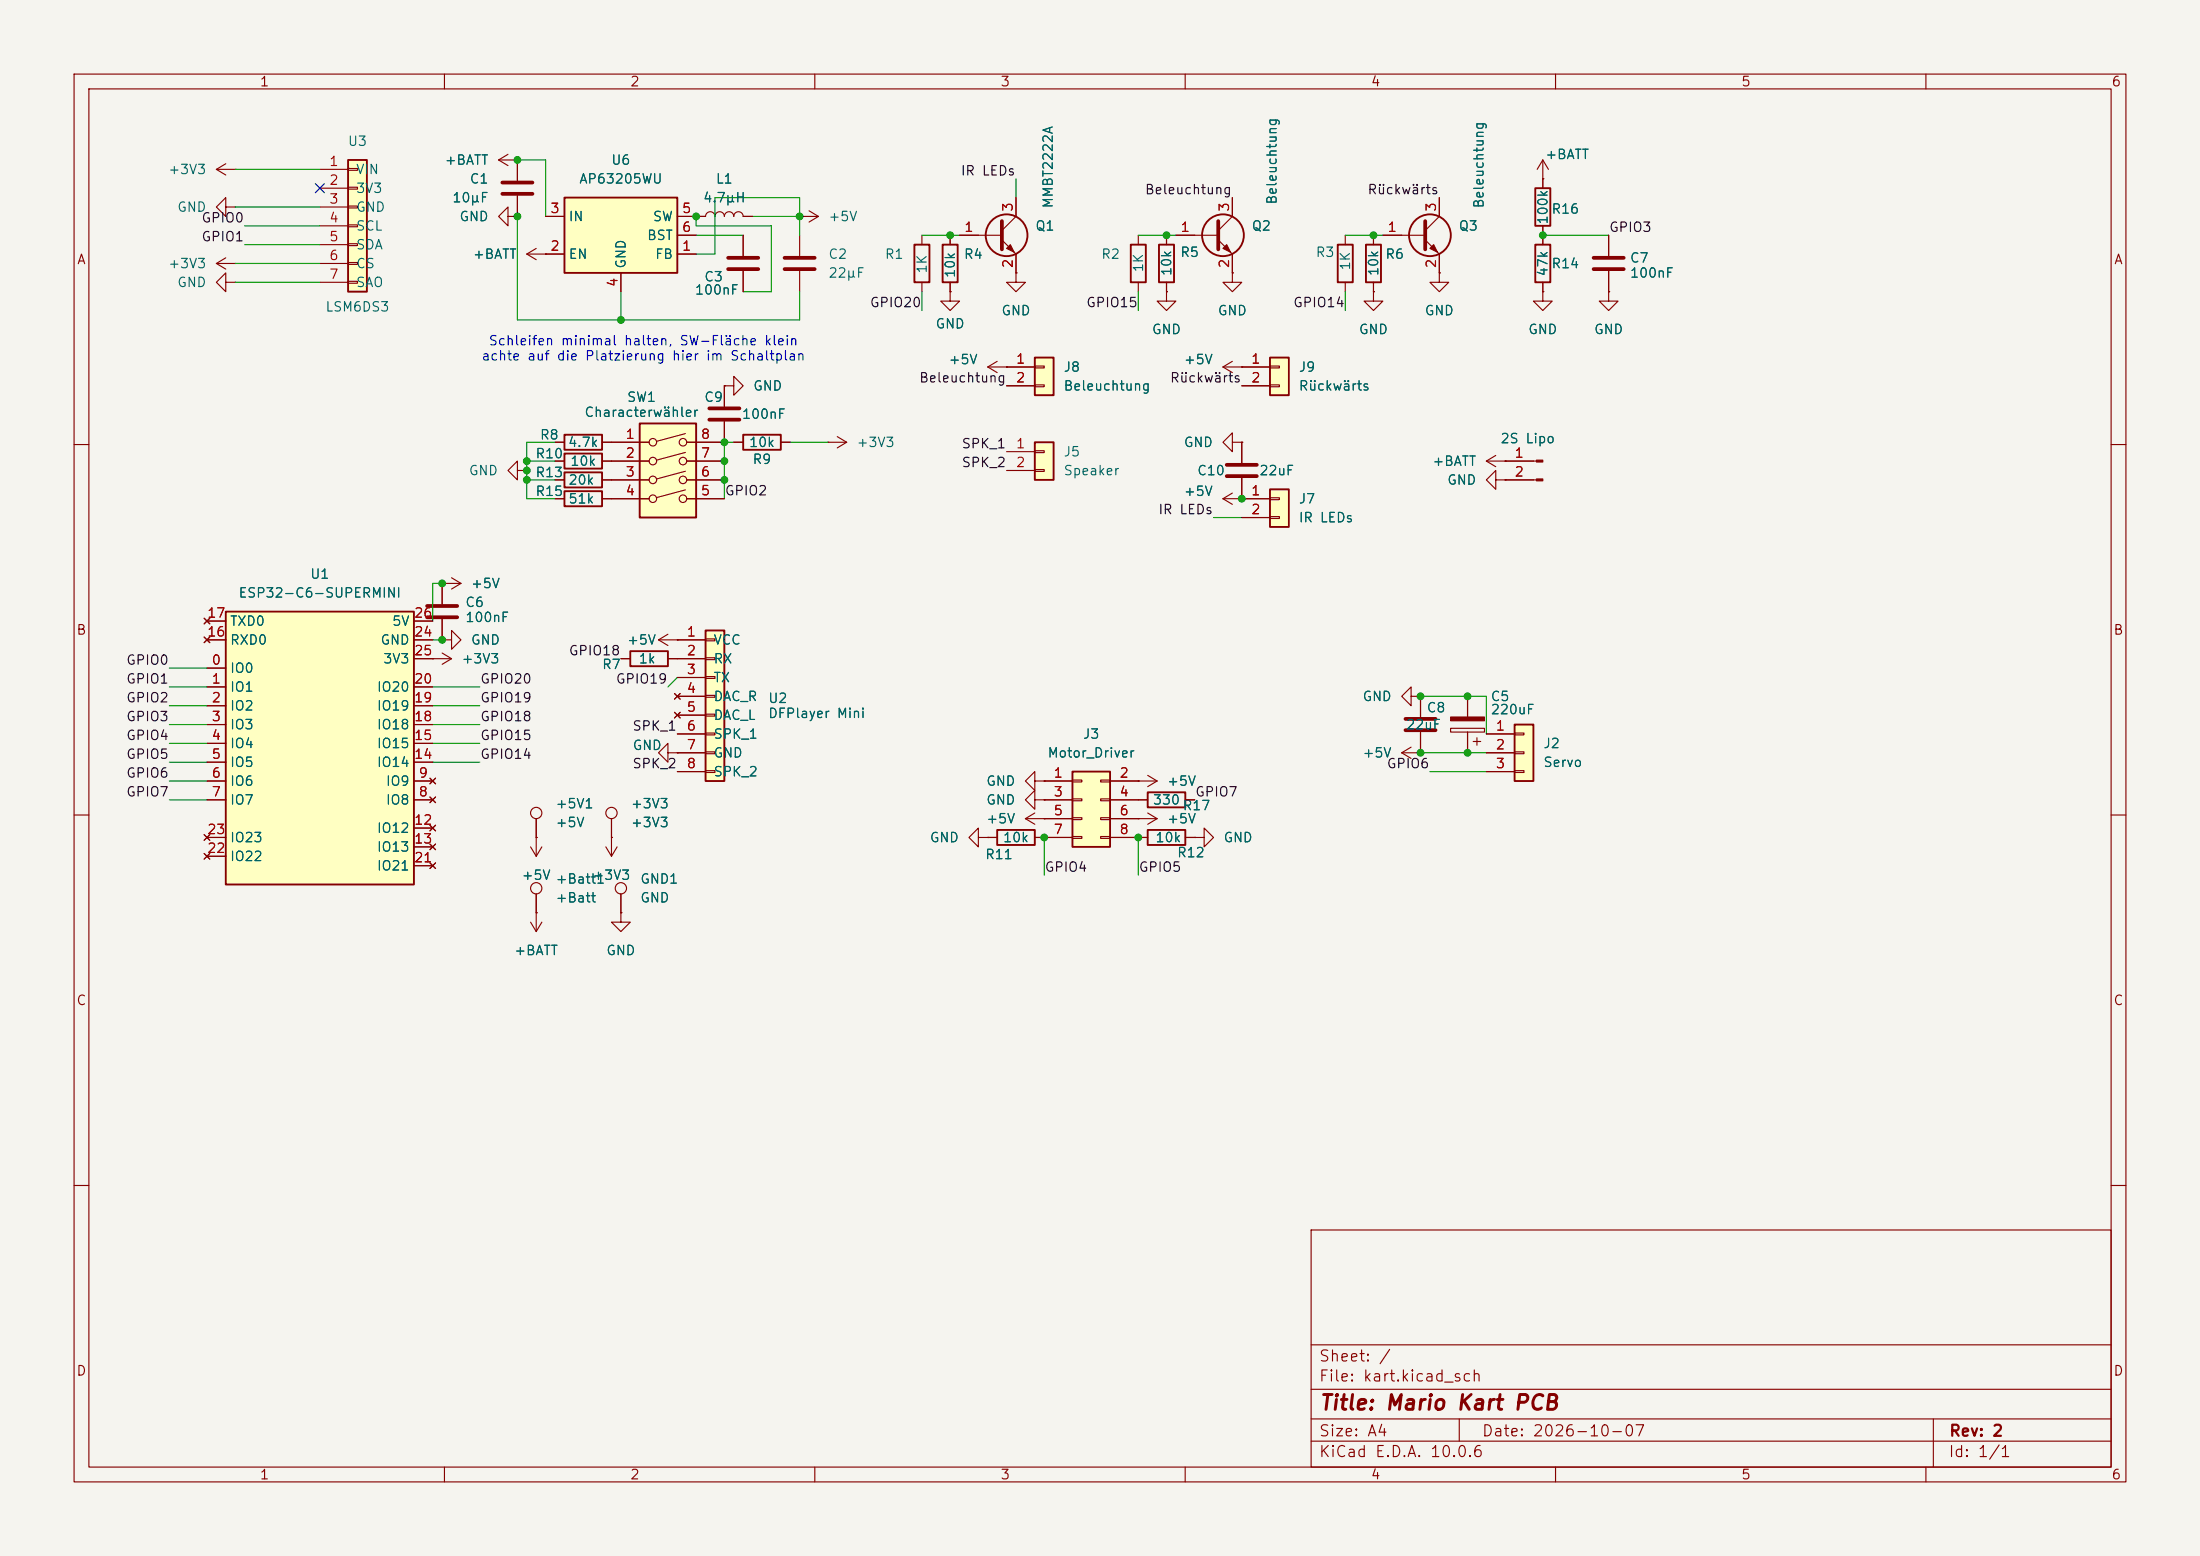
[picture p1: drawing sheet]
<svg xmlns="http://www.w3.org/2000/svg" width="297mm" height="210mm" viewBox="0 0 297 210" stroke-linecap="round" stroke-linejoin="round" font-family="sans-serif">
<path d="M0 0h297v210h-297z" fill="#f5f4ef" stroke="#f5f4ef" stroke-width=".14"/>
<g fill="none" stroke="#840000" stroke-width=".15">
<path d="M10 10h277v190h-277zM12 12h273v186h-273zM60 10v2M110 10v2M160 10v2M210 10v2M260 10v2M29.2 22.9l1.3 .7M29.2 22.9h2.5M29.2 35.6l1.3 .7M29.2 35.6h2.5M30.5 38.1v-1.3l-1.3 1.3 1.3 1.3v-1.3h1.2"/>
<path d="M30.5 22.1l-1.3 .8M30.5 34.8l-1.3 .8M31.7 38.1h.1M31.7 22.9h.1M31.7 35.6h.1M10 60h2M59.7 78.7v2.8M285 60h2M59.7 83.6v2.8M10 110h2M71.6 114.3l.8 1.3M72.4 113h.1"/>
<path d="M72.4 110.5v5.1M73.2 114.3l-.8 1.3M81.8 114.3l.7 1.3M82.5 113h.1M82.5 110.5v5.1M83.3 114.3l-.8 1.3M285 110h2M72.4 120.7v2.5M83.8 123.2v1.3h1.3l-1.3 1.2-1.3-1.2h1.3M83.8 123.2h.1M83.8 120.7v2.5M10 160h2"/>
<path d="M177 166h108v32h-108zM285 160h2M60 198v2M110 198v2M160 198v2M177 194.5h108M177 191.5h108M177 187.5h108M177 181.5h108M197 191.5v3M210 198v2M260 198v2"/>
<path d="M261 191.5v6.5"/>
<circle cx="72.4" cy="109.7" r=".76"/>
<circle cx="72.4" cy="119.9" r=".76"/>
<circle cx="82.5" cy="109.7" r=".76"/>
<circle cx="83.8" cy="119.9" r=".76"/>
</g>
<path d="M57.7 81.8h4M57.7 83.3h4" fill="none" stroke="#840000" stroke-width=".51"/>
<path d="M47 21.6h2.5v17.8h-2.5z" fill="#ffffc2"/>
<path d="M47 21.6h2.5v17.8h-2.5z" fill="none" stroke="#840000" stroke-width=".25"/>
<g fill="none" stroke="#840000" stroke-width=".15">
<path d="M43.2 22.9h3.8M43.2 25.4h3.8M43.2 27.9h3.8M43.2 30.5h3.8M43.2 33h3.8M43.2 35.6h3.8M43.2 38.1h3.8M47 22.7h1.3v.3h-1.3zM47 25.3h1.3v.2h-1.3zM47 27.8h1.3v.3h-1.3zM47 30.4h1.3v.2h-1.3zM47 32.9h1.3v.2h-1.3z"/>
<path d="M47 35.4h1.3v.3h-1.3zM47 38h1.3v.2h-1.3zM58.4 88.9h.1M58.4 88.9h2.6M59.7 88.1l1.3 .8M61 88.9l-1.3 .8"/>
</g>
<path d="M30.5 82.6h25.4v36.8h-25.4z" fill="#ffffc2"/>
<path d="M30.5 82.6h25.4v36.8h-25.4zM154.9 112h5.1v2h-5.1zM154.9 106.9h5.1v2.1h-5.1z" fill="none" stroke="#840000" stroke-width=".25"/>
<g fill="none" stroke="#840000" stroke-width=".15">
<path d="M30.5 27.9v-1.2l-1.3 1.2 1.3 1.3v-1.3h1.2M31.7 27.9h.1M67.3 21.6l1.3 .8M67.3 21.6h2.5M68.6 29.2v-1.3l-1.3 1.3 1.3 1.3v-1.3h1.2M68.6 20.8l-1.3 .8M69.8 21.6h.1M69.8 29.2h.1M69.8 21.6v2.8M69.8 26.4v2.8M71.1 34.3l1.3 .8M71.1 34.3h2.6"/>
<path d="M72.4 33.5l-1.3 .8M73.7 34.3h.1M59.7 78.7h.1M59.7 78.7h2.5M61 78l1.2 .7M62.2 78.7l-1.2 .8M27.6 86l.7 .7M27.6 83.4l.7 .8M27.9 90.2h2.6M27.9 92.7h2.6M27.9 95.3h2.6M27.9 97.8h2.6"/>
<path d="M27.9 86.4h2.6M27.9 83.8h2.6M28.3 86l-.7 .7M28.3 83.4l-.7 .8M55.9 92.7h2.5M55.9 95.3h2.5M55.9 97.8h2.5M55.9 86.4h2.5M55.9 83.8h2.5M55.9 88.9h2.5M88.9 86.4h2.5M88.9 86.4l1.3 .7"/>
<path d="M90.2 85.6l-1.3 .8M91.4 86.4h.1M27.6 115.2l.7 .8M27.6 112.6l.7 .8M27.9 100.3h2.6M27.9 102.9h2.6M27.9 105.4h2.6M27.9 108h2.6M27.9 115.6h2.6M27.9 113h2.6M28.3 115.2l-.7 .8M28.3 112.6l-.7 .8"/>
<path d="M55.9 100.3h2.5M55.9 102.9h2.5M55.9 105.4h2.5M55.9 108h2.5M55.9 111.8h2.5M55.9 114.3h2.5M55.9 116.8h2.5M58 107.6l.8 .7M58 105l.8 .8M58 111.4l.8 .7M58 113.9l.8 .8M58 116.5l.8 .7"/>
<path d="M58.8 107.6l-.8 .7M58.8 105l-.8 .8M58.8 111.4l-.8 .7M58.8 113.9l-.8 .8M58.8 116.5l-.8 .7M153.7 108h1.2M153.7 113h1.2M160 108h1.3M160 113h1.3M161.3 113h1.3v-1.2l1.2 1.2-1.2 1.3v-1.3M161.3 113h.1"/>
</g>
<path d="M67.8 24.6h4.1M67.8 26.2h4.1" fill="none" stroke="#840000" stroke-width=".51"/>
<path d="M95.2 85.1h2.6v20.3h-2.6z" fill="#ffffc2"/>
<path d="M100.3 58.7h5.1v2h-5.1zM85.1 87.9h5.1v2h-5.1zM95.2 85.1h2.6v20.3h-2.6z" fill="none" stroke="#840000" stroke-width=".25"/>
<g fill="none" stroke="#840000" stroke-width=".15">
<path d="M208.3 24.1h.1M208.3 21.6l.7 1.3M208.3 21.6l-.8 1.3M208.3 21.6v2.5M97.8 52.1h1.3v-1.3l1.2 1.3-1.2 1.2v-1.2M97.8 52.1h.1M99.1 59.7h1.2M105.4 59.7h1.3M59.7 86.4h1.3v-1.3l1.2 1.3-1.2 1.2v-1.2M59.7 86.4h.1M83.8 88.9h1.3M90.2 88.9h5"/>
<path d="M91.1 93.6l.7 .8M91.1 96.1l.7 .8M91.4 86.4h3.8M91.4 91.4h3.8M91.4 94h3.8M91.4 96.5h3.8M91.4 99.1h3.8M91.8 93.6l-.7 .8M91.8 96.1l-.7 .8M95.2 86.2h1.3v.3h-1.3zM95.2 88.8h1.3v.2h-1.3zM95.2 91.3h1.3v.3h-1.3z"/>
<path d="M95.2 93.9h1.3v.2h-1.3zM95.2 96.4h1.3v.2h-1.3zM95.2 98.9h1.3v.3h-1.3zM90.2 101.6v-1.3l-1.3 1.3 1.3 1.3v-1.3h1.2M91.4 101.6h.1M91.4 101.6h3.8M91.4 104.1h3.8M95.2 101.5h1.3v.2h-1.3zM95.2 104h1.3v.3h-1.3z"/>
</g>
<path d="M171.4 48.3h2.6v5h-2.6z" fill="#ffffc2"/>
<g fill="none" stroke="#840000" stroke-width=".25">
<path d="M184.4 33h2v5.1h-2zM207.3 33h2v5.1h-2zM171.4 48.3h2.6v5h-2.6z"/>
<circle cx="193" cy="31.7" r="2.82"/>
</g>
<g fill="none" stroke="#840000" stroke-width=".15">
<path d="M185.4 39.4v1.2h1.3l-1.3 1.3-1.3-1.3h1.3M185.4 39.4h.1M185.4 31.8v1.2M185.4 38.1v1.3M186.7 31.8h5.7M192.4 32.4l1.9 1.9v2.5M194.3 36.8v1.3h1.3l-1.3 1.3-1.3-1.3h1.3M194.3 36.8h.1M194.3 26.7v2.5l-1.9 1.9M208.3 39.4v1.2h1.2l-1.2 1.3-1.3-1.3h1.3M208.3 39.4h.1M208.3 31.8v1.2"/>
<path d="M208.3 38.1v1.3M165.1 49.5h6.3M165.1 49.5l1.3 .8M166.4 59.7v-1.3l-1.3 1.3 1.3 1.3v-1.3h1.2M166.4 48.8l-1.3 .7M167.6 59.7h.1M167.6 49.5h.1M167.6 52.1h3.8M171.4 49.4h1.3v.3h-1.3zM171.4 51.9h1.3v.3h-1.3zM200.7 62.2h6.7M200.7 62.2l1.2 .8"/>
<path d="M201.9 64.8v-1.3l-1.2 1.3 1.2 1.2v-1.2h1.3M201.9 61.5l-1.2 .7M203.2 64.8h.1M203.2 62.2h.1M203.2 64.8h4.2"/>
</g>
<path d="M192.4 29.8v3.9" fill="none" stroke="#840000" stroke-width=".51"/>
<g fill="#840000" stroke="#840000" stroke-width=".15">
<path d="M193.5 33l.6 1-1.1-.5z"/>
<path d="M207.4 62.1h.9v.3h-.9z"/>
<path d="M207.4 64.6h.9v.3h-.9z"/>
</g>
<path d="M204.5 97.8h2.5v7.6h-2.5z" fill="#ffffc2"/>
<g fill="none" stroke="#840000" stroke-width=".25">
<path d="M180.6 33h2v5.1h-2zM207.3 25.4h2v5.1h-2zM204.5 97.8h2.5v7.6h-2.5z"/>
<circle cx="165.1" cy="31.7" r="2.82"/>
</g>
<g fill="none" stroke="#840000" stroke-width=".15">
<path d="M158.7 31.8h5.8M164.5 32.4l1.9 1.9v2.5M166.4 36.8v1.3h1.2l-1.2 1.3-1.3-1.3h1.3M166.4 36.8h.1M166.4 26.7v2.5l-1.9 1.9M181.6 31.8v1.2M181.6 38.1v1.3M208.3 24.1v1.3M208.3 30.5v1.3M217.2 39.4v1.2h1.2l-1.2 1.3-1.3-1.3h1.3M217.2 39.4h.1M217.2 31.8v2.7"/>
<path d="M217.2 36.6v2.8M200.7 99.1h3.8M204.5 98.9h1.2v.3h-1.2zM200.7 101.6h3.8M200.7 104.1h3.8M204.5 101.5h1.2v.2h-1.2zM204.5 104h1.2v.3h-1.2z"/>
</g>
<path d="M164.5 29.8v3.9M215.1 34.8h4.1M215.1 36.3h4.1" fill="none" stroke="#840000" stroke-width=".51"/>
<path d="M165.1 33.5l.5-.5 .5 1z" fill="#840000" stroke="#840000" stroke-width=".15"/>
<path d="M171.4 66h2.6v5.1h-2.6z" fill="#ffffc2"/>
<path d="M171.4 66h2.6v5.1h-2.6z" fill="none" stroke="#840000" stroke-width=".25"/>
<path d="M167.6 59.7v2.8M165.1 67.3h6.3M165.1 67.3l1.3 .8M166.4 66.5l-1.3 .8M167.6 67.3h.1M167.6 69.9h3.8M167.6 64.5v2.8M171.4 67.2h1.3v.2h-1.3zM171.4 69.7h1.3v.3h-1.3z" fill="none" stroke="#840000" stroke-width=".15"/>
<path d="M165.6 62.7h4.1M165.6 64.3h4.1" fill="none" stroke="#840000" stroke-width=".51"/>
<path d="M76.2 26.7h15.2v10.1h-15.2z" fill="#ffffc2"/>
<g fill="none" stroke="#840000" stroke-width=".25">
<path d="M76.2 26.7h15.2v10.1h-15.2zM123.4 33h2.1v5.1h-2.1zM127.3 33h2v5.1h-2zM152.7 33h2v5.1h-2zM156.5 33h2v5.1h-2zM76.2 66.3h5.1v2h-5.1zM134.6 112h5.1v2h-5.1z"/>
<circle cx="135.9" cy="31.7" r="2.82"/>
</g>
<g fill="none" stroke="#840000" stroke-width=".15">
<path d="M73.7 34.3h2.5M73.7 29.2h2.5M83.8 36.8v2.6M91.4 29.2h3.8a.64 .64 0 0 1 .7-.6 .64 .64 0 0 1 .6 .6 .64 .64 0 0 1 .7-.6 .64 .64 0 0 1 .6 .6 .64 .64 0 0 1 .6-.6 .64 .64 0 0 1 .7 .6 .64 .64 0 0 1 .6-.6 .64 .64 0 0 1 .6 .6h1.3M91.4 34.3h2.6M91.4 31.8h2.6M100.3 31.8v2.7M100.3 36.6v2.8M107.9 29.2h.1M107.9 29.2h2.6M107.9 31.8v2.7M107.9 36.6v2.8"/>
<path d="M109.2 28.4l1.3 .8M110.5 29.2l-1.3 .8M124.5 31.8v1.2M124.5 38.1v1.3M128.3 39.4v1.2h1.2l-1.2 1.3-1.3-1.3h1.3M128.3 39.4h.1M128.3 31.8v1.2M128.3 38.1v1.3M129.5 31.8h5.8M135.3 32.4l1.9 1.9v2.5M137.2 36.8v1.3h1.2l-1.2 1.3-1.3-1.3h1.3M137.2 36.8h.1"/>
<path d="M137.2 26.7v2.5l-1.9 1.9M153.7 31.8v1.2M153.7 38.1v1.3M157.5 39.4v1.2h1.2l-1.2 1.3-1.3-1.3h1.3M157.5 39.4h.1M157.5 31.8v1.2M157.5 38.1v1.3M97.8 52.1v2.8M97.8 56.9v2.8M111.8 59.7h.1M111.8 59.7h2.5M113 58.9l1.3 .8"/>
<path d="M114.3 59.7l-1.3 .8M133.3 49.5l1.3 .8M133.3 49.5h2.6M134.6 48.8l-1.3 .7M135.9 49.5h.1M69.8 63.5v-1.3l-1.2 1.3 1.2 1.3v-1.3h1.3M71.1 63.5h.1M74.9 67.3h1.3M81.3 67.3h1.2M190.5 94v-1.3l-1.3 1.3 1.3 1.3v-1.3h1.3M191.8 94h.1M191.8 94v2.8"/>
<path d="M191.8 98.8v2.8M195.8 98.3h4.6v.5h-4.6zM198.1 94v2.8M198.1 98.8v2.8M199.4 99.6v1M132.1 113v-1.2l-1.3 1.2 1.3 1.3v-1.3h1.2M133.3 113h.1M133.3 113h1.3M138.4 110.5l1.3 .8M138.4 110.5h2.6M139.7 105.4v-1.3l-1.3 1.3 1.3 1.3v-1.3h1.3M139.7 108v-1.3l-1.3 1.3 1.3 1.2v-1.2h1.3"/>
<path d="M139.7 113h1.3M139.7 109.7l-1.3 .8M141 105.4h.1M141 108h.1M141 110.5h.1M153.7 105.4h.1M153.7 105.4h2.5M154.9 104.6l1.3 .8M156.2 105.4l-1.3 .8M189.2 101.6l1.3 .8M189.2 101.6h2.6M190.5 100.8l-1.3 .8"/>
<path d="M191.8 101.6h.1M198.9 100.1h1M71.6 124.5l.8 1.2M72.4 123.2h.1M72.4 123.2v2.5M73.2 124.5l-.8 1.2"/>
</g>
<path d="M98.3 34.8h4.1M98.3 36.3h4.1M105.9 34.8h4.1M105.9 36.3h4.1M135.3 29.8v3.9M95.8 55.1h4M95.8 56.6h4M189.7 97h4.1M189.7 98.6h4.1" fill="none" stroke="#840000" stroke-width=".51"/>
<g fill="#840000" stroke="#840000" stroke-width=".15">
<path d="M135.9 33.5l.5-.5 .5 1z"/>
<path d="M195.8 96.8h4.6v.5h-4.6z"/>
</g>
<path d="M139.7 59.7h2.5v5.1h-2.5z" fill="#ffffc2"/>
<path d="M139.7 59.7h2.5v5.1h-2.5z" fill="none" stroke="#840000" stroke-width=".25"/>
<path d="M135.9 61h3.8M135.9 63.5h3.8M139.7 60.8h1.3v.3h-1.3zM139.7 63.4h1.3v.2h-1.3z" fill="none" stroke="#840000" stroke-width=".15"/>
<path d="M139.7 48.3h2.5v5h-2.5z" fill="#ffffc2"/>
<path d="M76.2 58.7h5.1v2h-5.1zM139.7 48.3h2.5v5h-2.5zM76.2 61.2h5.1v2h-5.1zM76.2 63.8h5.1v2h-5.1z" fill="none" stroke="#840000" stroke-width=".25"/>
<path d="M74.9 59.7h1.3M81.3 59.7h1.2M135.9 49.5h3.8M135.9 52.1h3.8M139.7 49.4h1.3v.3h-1.3zM139.7 51.9h1.3v.3h-1.3zM74.9 62.2h1.3M74.9 64.8h1.3M81.3 62.2h1.2M81.3 64.8h1.2" fill="none" stroke="#840000" stroke-width=".15"/>
<path d="M144.8 104.1h5.1v10.2h-5.1z" fill="#ffffc2"/>
<path d="M144.8 104.1h5.1v10.2h-5.1z" fill="none" stroke="#840000" stroke-width=".25"/>
<g fill="none" stroke="#840000" stroke-width=".15">
<path d="M141 105.4h3.8M141 108h3.8M141 110.5h3.8M141 113h3.8M144.8 105.3h1.2v.2h-1.2zM144.8 107.8h1.2v.3h-1.2zM144.8 110.4h1.2v.2h-1.2zM144.8 112.9h1.2v.3h-1.2zM148.6 105.3h1.3v.2h-1.3zM148.6 107.8h1.3v.3h-1.3zM148.6 110.4h1.3v.2h-1.3zM148.6 112.9h1.3v.3h-1.3z"/>
<path d="M149.9 105.4h3.8M149.9 108h3.8M149.9 110.5h3.8M149.9 113h3.8"/>
</g>
<path d="M86.4 57.2h7.6v12.7h-7.6z" fill="#ffffc2"/>
<g fill="none" stroke="#840000" stroke-width=".15">
<path d="M69.8 29.2h.1M69.8 21.6h.1M69.8 21.6v2.8M69.8 26.4v2.8M73.7 34.3h.1M73.7 29.2h2.5M73.7 34.3h2.5M83.8 36.8v2.6M91.4 31.8h2.6M91.4 29.2h3.8M91.4 34.3h2.6M100.3 29.2h1.3"/>
<path d="M100.3 31.8v2.7M100.3 36.6v2.8M128.3 39.4h.1M128.3 31.8v1.2M128.3 38.1v1.3M129.5 31.8h2.6M137.2 36.8h.1M137.2 26.7v2.5M137.2 34.3v2.5M157.5 39.4h.1M157.5 31.8v1.2M157.5 38.1v1.3"/>
<path d="M158.7 31.8h2.6M166.4 36.8h.1M166.4 26.7v2.5M166.4 34.3v2.5M185.4 39.4h.1M185.4 31.8v1.2M185.4 38.1v1.3M186.7 31.8h2.5M194.3 36.8h.1M194.3 26.7v2.5M194.3 34.3v2.5M208.3 24.1h.1"/>
<path d="M208.3 39.4h.1M208.3 24.1v1.3M208.3 30.5v2.5M208.3 38.1v1.3M217.2 39.4h.1M217.2 31.8v2.7M217.2 36.6v2.8M74.9 59.7h1.3M81.3 59.7h6.3M92.5 58.5l-3.9 1.1M97.8 52.1h.1M97.8 56.9v2.8h-5.1"/>
<path d="M97.8 52.1v2.8M99.1 59.7h1.2M105.4 59.7h1.3M135.9 49.5h.1M135.9 49.5h3.8M135.9 52.1h3.8M167.6 49.5h.1M167.6 59.7h.1M167.6 49.5h3.8M167.6 52.1h3.8M167.6 59.7v2.8M59.7 78.7h.1"/>
<path d="M59.7 78.7v2.8M74.9 62.2h1.3M74.9 64.8h1.3M74.9 67.3h1.3M81.3 62.2h6.3M81.3 64.8h6.3M81.3 67.3h6.3M92.5 61.1l-3.9 1M92.5 63.6l-3.9 1M92.5 66.1l-3.9 1.1M92.7 62.2h5.1M92.7 64.8h5.1"/>
<path d="M92.7 67.3h5.1M167.6 67.3h.1M167.6 67.3h3.8M167.6 64.5v2.8M167.6 69.9h3.8M203.2 62.2h.1M203.2 64.8h.1M203.2 62.2h3.8M203.2 64.8h3.8M27.6 86l.7 .7M27.6 83.4l.7 .8M27.9 86.4h2.6"/>
<path d="M27.9 90.2h2.6M27.9 92.7h2.6M27.9 95.3h2.6M27.9 97.8h2.6M27.9 83.8h2.6M28.3 86l-.7 .7M28.3 83.4l-.7 .8M55.9 88.9h2.5M55.9 86.4h2.5M55.9 92.7h2.5M55.9 95.3h2.5M55.9 97.8h2.5"/>
<path d="M55.9 83.8h2.5M58.4 88.9h.1M59.7 86.4h.1M59.7 83.6v2.8M83.8 88.9h1.3M90.2 88.9h5M91.1 93.6l.7 .8M91.1 96.1l.7 .8M91.4 86.4h.1M91.4 86.4h3.8M91.4 91.4h3.8M91.4 94h3.8"/>
<path d="M91.4 96.5h3.8M91.4 99.1h3.8M91.8 93.6l-.7 .8M91.8 96.1l-.7 .8M191.8 94h.1M191.8 94v2.8M191.8 98.8v2.8M198.1 94v2.8M198.1 98.8v2.8M200.7 99.1h3.8M27.6 115.2l.7 .8M27.6 112.6l.7 .8"/>
<path d="M27.9 100.3h2.6M27.9 102.9h2.6M27.9 105.4h2.6M27.9 108h2.6M27.9 115.6h2.6M27.9 113h2.6M28.3 115.2l-.7 .8M28.3 112.6l-.7 .8M55.9 100.3h2.5M55.9 102.9h2.5M55.9 105.4h2.5M55.9 108h2.5"/>
<path d="M55.9 111.8h2.5M55.9 114.3h2.5M55.9 116.8h2.5M58 107.6l.8 .7M58 105l.8 .8M58 111.4l.8 .7M58 113.9l.8 .8M58 116.5l.8 .7M58.8 107.6l-.8 .7M58.8 105l-.8 .8M58.8 111.4l-.8 .7M58.8 113.9l-.8 .8"/>
<path d="M58.8 116.5l-.8 .7M72.4 113h.1M72.4 110.5v2.5M82.5 113h.1M82.5 110.5v2.5M91.4 101.6h.1M91.4 101.6h3.8M91.4 104.1h3.8M133.3 113h.1M133.3 113h1.3M139.7 113h5.1M141 105.4h.1"/>
<path d="M141 108h.1M141 110.5h.1M141 110.5h3.8M141 105.4h3.8M141 108h3.8M149.9 110.5h6.3M149.9 105.4h3.8M149.9 108h5M149.9 113h5M153.7 110.5h.1M153.7 105.4h.1M154.9 109.7l1.3 .8"/>
<path d="M156.2 110.5l-1.3 .8M160 108h1.3M160 113h1.3M161.3 113h.1M191.8 101.6h.1M200.7 101.6h3.8M200.7 104.1h3.8M72.4 123.2h.1M72.4 120.7v2.5M83.8 123.2h.1M83.8 120.7v2.5"/>
<circle cx="88.1" cy="59.7" r=".51"/>
<circle cx="92.2" cy="59.7" r=".51"/>
<circle cx="88.1" cy="62.2" r=".51"/>
<circle cx="88.1" cy="67.3" r=".51"/>
<circle cx="88.1" cy="64.8" r=".51"/>
<circle cx="92.2" cy="64.8" r=".51"/>
<circle cx="92.2" cy="67.3" r=".51"/>
<circle cx="92.2" cy="62.2" r=".51"/>
</g>
<path d="M86.4 57.2h7.6v12.7h-7.6z" fill="none" stroke="#840000" stroke-width=".25"/>
<g fill="none" stroke="#009600" stroke-width=".15">
<path d="M31.7 27.9h11.5M31.7 38.1h11.5M31.7 22.9h11.5M31.7 35.6h11.5M33 30.5h10.2M33 33h10.2M69.8 29.2v14h38.1v-3.8M69.8 21.6h3.9v7.6M83.8 39.4v3.8M94 31.8h6.3M94 29.2v1.3h10.1v8.9h-3.8M101.6 29.2h6.3"/>
<path d="M107.9 31.8v-5.1h-11.4v7.6h-2.5M124.5 31.8h5M124.5 39.4v2.5M137.2 24.1v2.6M153.7 39.4v2.5M153.7 31.8h5M181.6 31.8h5.1M181.6 39.4v2.5M208.3 31.8h8.9M74.9 59.7h-3.8v7.6h3.8M99.1 59.7h-1.3v7.6M106.7 59.7h5.1"/>
<path d="M59.7 78.7h-1.3v5.1M71.1 64.8h3.8M71.1 62.2h3.8M163.8 69.9h3.8M22.9 92.7h5M22.9 90.2h5M22.9 97.8h5M22.9 95.3h5M58.4 86.4h1.3M58.4 92.7h6.4M58.4 97.8h6.4M58.4 95.3h6.4"/>
<path d="M91.4 91.4l-1.2 1.3M191.8 94h8.9v5.1M22.9 102.9h5M22.9 100.3h5M22.9 105.4h5M22.9 108h5M58.4 102.9h6.4M58.4 100.3h6.4M141 113v5.1M153.7 113v5.1M191.8 101.6h8.9M193 104.1h7.7"/>
</g>
<path d="M42.6 24.8l1.2 1.2M43.8 24.8l-1.2 1.2" fill="none" stroke="#000084" stroke-width=".15"/>
<g fill="#009600" stroke="#009600" stroke-width=".14">
<circle cx="157.5" cy="31.8" r=".46"/>
<circle cx="128.3" cy="31.8" r=".46"/>
<circle cx="71.1" cy="62.2" r=".46"/>
<circle cx="71.1" cy="63.5" r=".46"/>
<circle cx="71.1" cy="64.8" r=".46"/>
<circle cx="97.8" cy="64.8" r=".46"/>
<circle cx="97.8" cy="62.2" r=".46"/>
<circle cx="97.8" cy="59.7" r=".46"/>
<circle cx="69.8" cy="21.6" r=".46"/>
<circle cx="69.8" cy="29.2" r=".46"/>
<circle cx="83.8" cy="43.2" r=".46"/>
<circle cx="107.9" cy="29.2" r=".46"/>
<circle cx="94" cy="29.2" r=".46"/>
<circle cx="167.6" cy="67.3" r=".46"/>
<circle cx="185.4" cy="31.8" r=".46"/>
<circle cx="208.3" cy="31.8" r=".46"/>
<circle cx="59.7" cy="86.4" r=".46"/>
<circle cx="59.7" cy="78.7" r=".46"/>
<circle cx="191.8" cy="101.6" r=".46"/>
<circle cx="153.7" cy="113" r=".46"/>
<circle cx="198.1" cy="94" r=".46"/>
<circle cx="141" cy="113" r=".46"/>
<circle cx="191.8" cy="94" r=".46"/>
<circle cx="198.1" cy="101.6" r=".46"/>
</g>
<text font-size="2" fill="#840000" x="178" y="190.8">Title: Mario Kart PCB</text>
<g font-size="1.5" fill="#840000">
<text x="178" y="184.1">Sheet: /</text>
<text x="178" y="186.8">File: kart.kicad_sch</text>
<text x="178" y="197">KiCad E.D.A. 10.0.6</text>
<text x="178" y="194.2">Size: A4</text>
<text x="200" y="194.2">Date: 2026-10-07</text>
<text x="263" y="197">Id: 1/1</text>
<text x="263" y="194.2">Rev: 2</text>
</g>
<g font-size="1.3" fill="#840000">
<text x="35" y="12">1</text>
<text x="85" y="12">2</text>
<text x="135" y="12">3</text>
<text x="185" y="12">4</text>
<text x="235" y="12">5</text>
<text x="285" y="12">6</text>
<text x="10.3" y="36">A</text>
<text x="285.3" y="36">A</text>
<text x="10.2" y="86">B</text>
<text x="285.2" y="86">B</text>
<text x="10.2" y="136">C</text>
<text x="285.2" y="136">C</text>
<text x="10.2" y="186">D</text>
<text x="285.2" y="186">D</text>
<text x="35" y="200">1</text>
<text x="85" y="200">2</text>
<text x="135" y="200">3</text>
<text x="185" y="200">4</text>
<text x="235" y="200">5</text>
<text x="285" y="200">6</text>
</g>
<g font-size="1.3" fill="#006464">
<text x="22.6" y="23.8">+3V3</text>
<text x="46.9" y="20">U3</text>
<text x="48" y="23.8">VIN</text>
<text x="59.9" y="22.6">+BATT</text>
<text x="82.4" y="22.6">U6</text>
<text x="208.5" y="21.8">+BATT</text>
<text x="23.8" y="28.9">GND</text>
<text x="48" y="26.4">3V3</text>
<text x="48" y="28.9">GND</text>
<text x="61" y="27.6">10µF</text>
<text x="63.3" y="25.1">C1</text>
<text x="78.1" y="25.1">AP63205WU</text>
<text x="94.8" y="27.6">4.7µH</text>
<text x="96.5" y="25.1">L1</text>
<text x="142.4" y="28.2" transform="rotate(-90 142.4 28.2)">MMBT2222A</text>
<text x="172.7" y="27.7" transform="rotate(-90 172.7 27.7)">Beleuchtung</text>
<text x="200.6" y="28.2" transform="rotate(-90 200.6 28.2)">Beleuchtung</text>
<text x="209.4" y="29.2">R16</text>
<text x="48" y="31.4">SCL</text>
<text x="48" y="34">SDA</text>
<text x="61.9" y="30.2">GND</text>
<text x="63.7" y="35.3">+BATT</text>
<text x="76.7" y="35.3">EN</text>
<text x="76.7" y="30.2">IN</text>
<text x="87.3" y="32.7">BST</text>
<text x="88" y="30.2">SW</text>
<text x="88.3" y="35.3">FB</text>
<text x="111.7" y="35.3">C2</text>
<text x="111.7" y="30.2">+5V</text>
<text x="119.4" y="35.3">R1</text>
<text x="130" y="35.3">R4</text>
<text x="139.7" y="31.4">Q1</text>
<text x="148.6" y="35.3">R2</text>
<text x="159.2" y="35">R5</text>
<text x="168.9" y="31.4">Q2</text>
<text x="177.5" y="35">R3</text>
<text x="186.9" y="35.3">R6</text>
<text x="196.8" y="31.4">Q3</text>
<text x="209.2" y="30.4" transform="rotate(-90 209.2 30.4)">100k</text>
<text x="219.9" y="35.8">C7</text>
<text x="22.6" y="36.5">+3V3</text>
<text x="23.8" y="39.1">GND</text>
<text x="48" y="36.5">CS</text>
<text x="48" y="39.1">SAO</text>
<text x="84.8" y="36.3" transform="rotate(-90 84.8 36.3)">GND</text>
<text x="93.7" y="40.1">100nF</text>
<text x="95" y="38.3">C3</text>
<text x="111.7" y="37.8">22µF</text>
<text x="125.4" y="37" transform="rotate(-90 125.4 37)">1K</text>
<text x="129.2" y="37.6" transform="rotate(-90 129.2 37.6)">10k</text>
<text x="154.6" y="36.8" transform="rotate(-90 154.6 36.8)">1K</text>
<text x="158.4" y="37.4" transform="rotate(-90 158.4 37.4)">10k</text>
<text x="182.6" y="36.6" transform="rotate(-90 182.6 36.6)">1K</text>
<text x="186.4" y="37.4" transform="rotate(-90 186.4 37.4)">10k</text>
<text x="209.2" y="37.4" transform="rotate(-90 209.2 37.4)">47k</text>
<text x="209.4" y="36.5">R14</text>
<text x="219.9" y="37.8">100nF</text>
<text x="43.8" y="42.4">LSM6DS3</text>
<text x="126.2" y="44.7">GND</text>
<text x="135.1" y="42.9">GND</text>
<text x="155.4" y="45.4">GND</text>
<text x="164.3" y="42.9">GND</text>
<text x="183.4" y="45.4">GND</text>
<text x="192.2" y="42.9">GND</text>
<text x="206.2" y="45.4">GND</text>
<text x="215.1" y="45.4">GND</text>
<text x="101.6" y="53">GND</text>
<text x="128" y="49.5">+5V</text>
<text x="143.5" y="50.5">J8</text>
<text x="143.5" y="53">Beleuchtung</text>
<text x="159.7" y="49.5">+5V</text>
<text x="175.2" y="50.5">J9</text>
<text x="175.2" y="53">Rückwärts</text>
<text x="72.8" y="59.6">R8</text>
<text x="78.8" y="56.6">Characterwähler</text>
<text x="84.6" y="54.6">SW1</text>
<text x="95" y="54.6">C9</text>
<text x="100.1" y="56.8">100nF</text>
<text x="63.2" y="64.5">GND</text>
<text x="72.2" y="62.2">R10</text>
<text x="72.2" y="64.7">R13</text>
<text x="76.6" y="60.7">4.7k</text>
<text x="76.6" y="65.7">20k</text>
<text x="76.9" y="63.2">10k</text>
<text x="101" y="60.7">10k</text>
<text x="101.5" y="62.9">R9</text>
<text x="115.6" y="60.7">+3V3</text>
<text x="143.5" y="61.9">J5</text>
<text x="143.5" y="64.5">Speaker</text>
<text x="159.7" y="60.7">GND</text>
<text x="161.5" y="64.5">C10</text>
<text x="169.9" y="64.5">22uF</text>
<text x="193.3" y="63.2">+BATT</text>
<text x="195.3" y="65.7">GND</text>
<text x="202.5" y="60.1">2S Lipo</text>
<text x="72.2" y="67.3">R15</text>
<text x="76.6" y="68.3">51k</text>
<text x="159.7" y="67.3">+5V</text>
<text x="175.2" y="68.3">J7</text>
<text x="175.2" y="70.8">IR LEDs</text>
<text x="32.1" y="81">ESP32-C6-SUPERMINI</text>
<text x="41.8" y="78.4">U1</text>
<text x="62.7" y="82.2">C6</text>
<text x="63.5" y="79.7">+5V</text>
<text x="31" y="87.3">RXD0</text>
<text x="31" y="84.8">TXD0</text>
<text x="51.3" y="87.3">GND</text>
<text x="51.6" y="89.9">3V3</text>
<text x="52.8" y="84.8">5V</text>
<text x="62.2" y="89.9">+3V3</text>
<text x="62.7" y="84.3">100nF</text>
<text x="63.5" y="87.3">GND</text>
<text x="84.6" y="87.3">+5V</text>
<text x="86.1" y="89.9">1k</text>
<text x="96.2" y="87.3">VCC</text>
<text x="96.2" y="89.9">RX</text>
<text x="31" y="91.1">IO0</text>
<text x="31" y="93.7">IO1</text>
<text x="50.8" y="93.7">IO20</text>
<text x="81.2" y="90.6">R7</text>
<text x="96.2" y="92.4">TX</text>
<text x="96.2" y="94.9">DAC_R</text>
<text x="103.6" y="95.2">U2</text>
<text x="183.9" y="94.9">GND</text>
<text x="201.2" y="94.9">C5</text>
<text x="31" y="96.2">IO2</text>
<text x="31" y="98.8">IO3</text>
<text x="31" y="101.3">IO4</text>
<text x="50.8" y="101.3">IO15</text>
<text x="50.8" y="98.8">IO18</text>
<text x="50.8" y="96.2">IO19</text>
<text x="85.3" y="101.5">GND</text>
<text x="96.2" y="97.5">DAC_L</text>
<text x="96.2" y="100">SPK_1</text>
<text x="103.6" y="97.2">DFPlayer Mini</text>
<text x="146.1" y="100">J3</text>
<text x="189.7" y="98.8">22uF</text>
<text x="192.5" y="96.5">C8</text>
<text x="201.2" y="96.7">220uF</text>
<text x="208.3" y="101.3">J2</text>
<text x="31" y="103.8">IO5</text>
<text x="31" y="106.4">IO6</text>
<text x="50.8" y="103.8">IO14</text>
<text x="52" y="106.4">IO9</text>
<text x="96.2" y="102.6">GND</text>
<text x="96.2" y="105.1">SPK_2</text>
<text x="133.1" y="106.4">GND</text>
<text x="141.3" y="102.6">Motor_Driver</text>
<text x="157.5" y="106.4">+5V</text>
<text x="183.9" y="102.6">+5V</text>
<text x="208.3" y="103.8">Servo</text>
<text x="31" y="108.9">IO7</text>
<text x="31" y="114">IO23</text>
<text x="50.8" y="112.7">IO12</text>
<text x="52" y="108.9">IO8</text>
<text x="74.9" y="109.4">+5V1</text>
<text x="74.9" y="112">+5V</text>
<text x="85.1" y="109.4">+3V3</text>
<text x="85.1" y="112">+3V3</text>
<text x="125.4" y="114">GND</text>
<text x="133.1" y="108.9">GND</text>
<text x="133.1" y="111.5">+5V</text>
<text x="135.3" y="114">10k</text>
<text x="155.5" y="108.9">330</text>
<text x="155.9" y="114">10k</text>
<text x="157.5" y="111.5">+5V</text>
<text x="159.6" y="109.7">R17</text>
<text x="165.1" y="114">GND</text>
<text x="31" y="116.5">IO22</text>
<text x="50.8" y="115.3">IO13</text>
<text x="50.8" y="117.8">IO21</text>
<text x="70.3" y="119.1">+5V</text>
<text x="74.9" y="119.6">+Batt1</text>
<text x="79.9" y="119.1">+3V3</text>
<text x="86.3" y="119.6">GND1</text>
<text x="132.9" y="116.3">R11</text>
<text x="158.8" y="116">R12</text>
<text x="74.9" y="122.1">+Batt</text>
<text x="86.3" y="122.1">GND</text>
<text x="69.3" y="129.2">+BATT</text>
<text x="81.8" y="129.2">GND</text>
</g>
<g font-size="1.3" fill="#a90000">
<text x="44.4" y="22.7">1</text>
<text x="44.4" y="25.3">2</text>
<text x="44.4" y="27.8">3</text>
<text x="74.2" y="29.1">3</text>
<text x="92" y="29.1">5</text>
<text x="137" y="28.7" transform="rotate(-90 137 28.7)">3</text>
<text x="166.2" y="28.7" transform="rotate(-90 166.2 28.7)">3</text>
<text x="194.2" y="28.7" transform="rotate(-90 194.2 28.7)">3</text>
<text x="44.4" y="30.3">4</text>
<text x="44.4" y="32.9">5</text>
<text x="44.4" y="35.4">6</text>
<text x="74.2" y="34.2">2</text>
<text x="92" y="34.2">1</text>
<text x="92" y="31.6">6</text>
<text x="130.1" y="31.6">1</text>
<text x="159.3" y="31.6">1</text>
<text x="187.2" y="31.6">1</text>
<text x="44.4" y="38">7</text>
<text x="83.7" y="38.8" transform="rotate(-90 83.7 38.8)">4</text>
<text x="137" y="36.3" transform="rotate(-90 137 36.3)">2</text>
<text x="166.2" y="36.3" transform="rotate(-90 166.2 36.3)">2</text>
<text x="194.2" y="36.3" transform="rotate(-90 194.2 36.3)">2</text>
<text x="137.1" y="49.4">1</text>
<text x="137.1" y="51.9">2</text>
<text x="168.8" y="49.4">1</text>
<text x="168.8" y="51.9">2</text>
<text x="84.4" y="59.6">1</text>
<text x="94.5" y="59.6">8</text>
<text x="84.4" y="62.1">2</text>
<text x="84.4" y="64.6">3</text>
<text x="94.5" y="64.6">6</text>
<text x="94.5" y="62.1">7</text>
<text x="137.1" y="60.8">1</text>
<text x="137.1" y="63.4">2</text>
<text x="204.4" y="62.1">1</text>
<text x="204.4" y="64.6">2</text>
<text x="84.4" y="67.2">4</text>
<text x="94.5" y="67.2">5</text>
<text x="168.8" y="67.2">1</text>
<text x="168.8" y="69.7">2</text>
<text x="27.9" y="83.7">17</text>
<text x="55.8" y="83.7">26</text>
<text x="27.9" y="86.2">16</text>
<text x="55.8" y="86.2">24</text>
<text x="55.8" y="88.8">25</text>
<text x="92.6" y="86.2">1</text>
<text x="92.6" y="88.8">2</text>
<text x="28.5" y="90">0</text>
<text x="28.5" y="92.6">1</text>
<text x="28.5" y="95.1">2</text>
<text x="55.8" y="95.1">19</text>
<text x="55.8" y="92.6">20</text>
<text x="92.6" y="91.3">3</text>
<text x="92.6" y="93.8">4</text>
<text x="28.5" y="97.7">3</text>
<text x="28.5" y="100.2">4</text>
<text x="55.8" y="100.2">15</text>
<text x="55.8" y="97.7">18</text>
<text x="92.6" y="96.4">5</text>
<text x="92.6" y="98.9">6</text>
<text x="92.6" y="101.5">7</text>
<text x="201.8" y="98.9">1</text>
<text x="201.8" y="101.5">2</text>
<text x="28.5" y="102.7">5</text>
<text x="28.5" y="105.3">6</text>
<text x="28.5" y="107.8">7</text>
<text x="55.8" y="102.7">14</text>
<text x="56.4" y="107.8">8</text>
<text x="56.4" y="105.3">9</text>
<text x="92.6" y="104">8</text>
<text x="142.1" y="105.3">1</text>
<text x="142.1" y="107.8">3</text>
<text x="151" y="105.3">2</text>
<text x="151" y="107.8">4</text>
<text x="201.8" y="104">3</text>
<text x="27.9" y="112.9">23</text>
<text x="55.8" y="111.6">12</text>
<text x="142.1" y="110.4">5</text>
<text x="142.1" y="112.9">7</text>
<text x="151" y="110.4">6</text>
<text x="151" y="112.9">8</text>
<text x="27.9" y="115.4">22</text>
<text x="55.8" y="114.2">13</text>
<text x="55.8" y="116.7">21</text>
</g>
<g font-size="1.3" fill="#0f0f0f">
<text x="129.6" y="24">IR LEDs</text>
<text x="154.5" y="26.5">Beleuchtung</text>
<text x="184.5" y="26.5">Rückwärts</text>
<text x="27.1" y="30.4">GPIO0</text>
<text x="27.1" y="32.9">GPIO1</text>
<text x="217.1" y="31.6">GPIO3</text>
<text x="117.3" y="41.8">GPIO20</text>
<text x="146.5" y="41.8">GPIO15</text>
<text x="174.5" y="41.8">GPIO14</text>
<text x="124" y="51.9">Beleuchtung</text>
<text x="157.9" y="51.9">Rückwärts</text>
<text x="129.7" y="60.8">SPK_1</text>
<text x="129.7" y="63.4">SPK_2</text>
<text x="97.8" y="67.2">GPIO2</text>
<text x="156.3" y="69.7">IR LEDs</text>
<text x="76.7" y="88.8">GPIO18</text>
<text x="16.9" y="95.1">GPIO2</text>
<text x="16.9" y="92.6">GPIO1</text>
<text x="16.9" y="90">GPIO0</text>
<text x="64.7" y="95.1">GPIO19</text>
<text x="64.7" y="92.6">GPIO20</text>
<text x="83" y="92.6">GPIO19</text>
<text x="16.9" y="97.7">GPIO3</text>
<text x="16.9" y="100.2">GPIO4</text>
<text x="64.7" y="100.2">GPIO15</text>
<text x="64.7" y="97.7">GPIO18</text>
<text x="85.3" y="98.9">SPK_1</text>
<text x="16.9" y="105.3">GPIO6</text>
<text x="16.9" y="102.7">GPIO5</text>
<text x="16.9" y="107.8">GPIO7</text>
<text x="64.7" y="102.7">GPIO14</text>
<text x="85.3" y="104">SPK_2</text>
<text x="161.3" y="107.8">GPIO7</text>
<text x="187.1" y="104">GPIO6</text>
<text x="140.9" y="118">GPIO4</text>
<text x="153.6" y="118">GPIO5</text>
</g>
<g font-size="1.3" fill="#0000c2">
<text x="65.9" y="46.9">Schleifen minimal halten, SW-Fläche klein</text>
<text x="64.9" y="49">achte auf die Platzierung hier im Schaltplan</text>
</g>
</svg>
